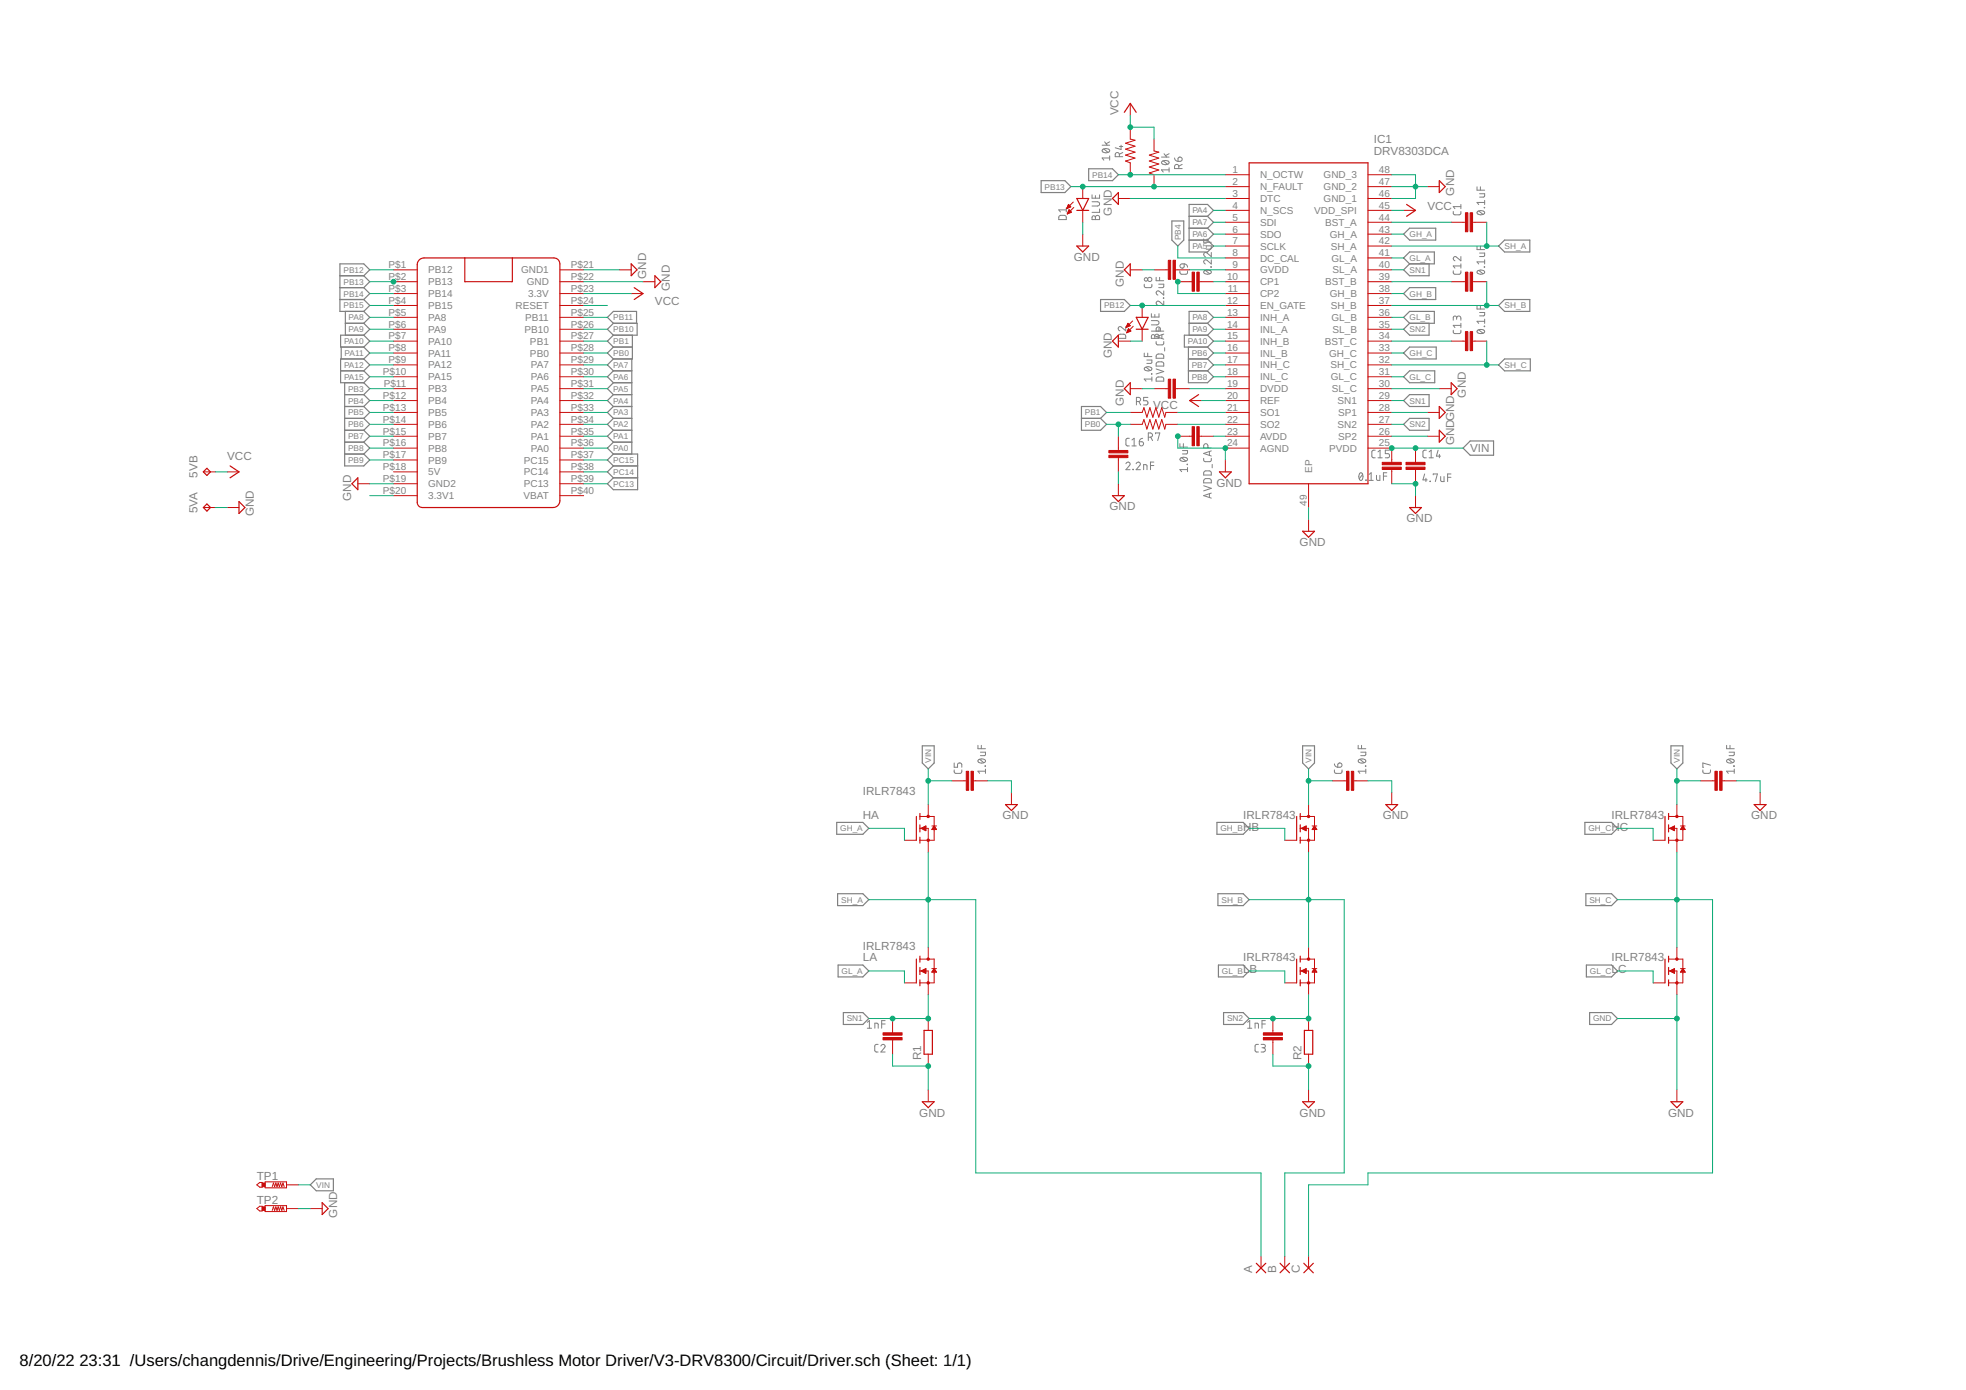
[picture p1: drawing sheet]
<svg xmlns="http://www.w3.org/2000/svg" width="420mm" height="297mm" viewBox="0 0 420 297" stroke-linecap="round" stroke-linejoin="round" font-family="sans-serif">
<g fill="none" stroke="#808080" stroke-width=".21">
<path d="M235.5 31h1.7M235.6 32a1.02 1.02 0 0 1 1.6 .2 .93 .93 0 0 1-1.7 0zM235.9 31.8l.9 .8M236.1 30.3l.5 .7M237.2 33.8h-1.7l.4 .4M237.2 33.3v.9M237.2 30.3l-.8 .4M239.2 33.5v-.5a.44 .44 0 0 0-.4-.4 .44 .44 0 0 0-.5 .4v.5h1.6M239.2 31.3h.7M239.6 31v.9l-1.3-.3M239.9 32.6l-.7 .4M248.2 33.6h1.7"/>
<path d="M248.3 34.5a1.02 1.02 0 0 1 1.6 .2 .95 .95 0 0 1-1.7 0zM248.6 34.4l.9 .7M248.8 32.9l.5 .7M249.9 36.3h-1.7l.4 .5M249.9 35.9v.9M249.9 32.9l-.8 .4M251 33.8l.2 .4 .6 .3M251.9 33.7a.46 .46 0 0 1 .7 .1 .46 .46 0 0 1-.4 .7h-.4zM251.9 36v-.4a.46 .46 0 0 0-.4-.5 .46 .46 0 0 0-.5 .5v.4h1.6M252.6 35.1l-.7 .4M315.7 39.9v.7h1.6M316.4 39.9v.7"/>
<path d="M226.4 46.1h1.2l.3 .2v.6h-1.6zM227.9 44.4v.9M227.9 44.9h-1.6l.3 .4M233.4 43.1h1.1a.46 .46 0 0 1 .5 .5 .46 .46 0 0 1-.5 .4h-1.1M233.4 41.6v.8h1.6v-.8M233.5 46.2l.4-.1 .2 .4a.44 .44 0 0 1 .4-.5 .44 .44 0 0 1 .5 .5v.4h-1.6zM234.1 41.8v.6M234.1 46.5v.4M235 44.7v.7h-1.6M247.1 59.3v.7h1.6M247.8 59.3v.7M252.2 57.9l.1 .6 .2 .1h1.1l.2-.2v-.5"/>
<path d="M252.3 56.5l.8-.1v.5a.46 .46 0 0 1-.7 .3 .46 .46 0 0 1-.1-.7zM253.1 56.4l.6 .3 .1 .4M257.2 51.1v.7h1.7M257.4 57.9a1.02 1.02 0 0 1 1.5 .2 .95 .95 0 0 1-1.7 0zM257.6 57.8l.9 .7M257.8 52.5h1.1l-.1 .6-.1 .1-.9 .1M258 51.1v.7M258.8 57l.1 .1zM258.9 55.5v.9l-.9-.8a.45 .45 0 0 0-.7 .2 .45 .45 0 0 0 .3 .6M258.9 54v.8l-.9-.7a.44 .44 0 0 0-.7 .1 .44 .44 0 0 0 .3 .6M310.6 45.2v.5l.3 .2 1.2-.1 .1-.6M310.6 57.9v.5l.3 .2 1.2-.1 .1-.6"/>
<path d="M312.2 54.8v.9l-.9-.7a.44 .44 0 0 0-.7 .1 .44 .44 0 0 0 .3 .6M312.2 43.7v.9M312.2 56.4v.9M312.2 44.2h-1.6l.3 .4M312.2 56.8h-1.6l.3 .5M315.7 52.6v.7h1.6M315.8 45.2a1.04 1.04 0 0 1 1.5 .2 .95 .95 0 0 1-1.6 0zM315.8 57.9a1.04 1.04 0 0 1 1.5 .2 .95 .95 0 0 1-1.6 0zM316 45.1l.9 .7M316 57.8l.9 .7M316.2 41.4h1.1v.6l-.2 .1h-.9M316.2 54.1h1.1v.6l-.2 .1h-.9"/>
<path d="M316.4 52.6v.7M317.2 44.3l.1 .1zM317.2 57l.1 .1zM317.3 42.8v.9M317.3 55.5v.9M317.3 43.3h-1.6l.3 .4M317.3 56h-1.6l.3 .4M239.1 71.5l1.2-.1 .3 .3v.6h-1.6zM240.6 69.8v.9l-.9-.8a.44 .44 0 0 0-.7 .2 .44 .44 0 0 0 .3 .6M244.5 60.7l.1 .6 .3 .2 1.1-.1 .1-.1 .1-.6M244.5 75.5v.7h1.7M244.7 78.6a1 1 0 0 1 1.5 .2 .97 .97 0 0 1-1.7 0z"/>
<path d="M244.9 78.5l.9 .7M245.1 76.9h1.1l-.1 .7-1 .1M245.3 75.5v.7M246.1 68.5h1.1a.46 .46 0 0 1 .5 .5 .46 .46 0 0 1-.5 .4h-1.1M246.1 67v.8h1.6v-.8M246.1 70.8h2.6M246.1 79.9h.1zM246.2 71.6l.4-.1 .2 .4a.44 .44 0 0 1 .4-.5 .44 .44 0 0 1 .5 .5v.4h-1.6zM246.8 67.2v.6M246.8 71.9v.4M247.1 73l.1 .6 .3 .1h1l.2-.2v-.5M247.1 70.8v-.5a.46 .46 0 0 1 .4-.5 .46 .46 0 0 1 .5 .5v.5"/>
<path d="M247.1 78.8l1.6 .6-1.6 .5M247.2 77.4h1.2l.3 .2v.6h-1.6zM247.2 75.8l.3-.2 .9 .1 .3 .2v.7h-1.6zM247.6 60.7h1.1l-.1 .7-1 .1M247.7 70v.8M248.3 71.5v.8M248.6 63.6l.1 .2zM248.7 64.3v1l-.9-.8a.45 .45 0 0 0-.7 .1 .45 .45 0 0 0 .4 .7M248.7 62.2v.9l-.9-.8a.44 .44 0 0 0-.7 .1 .44 .44 0 0 0 .4 .7M248.7 71.4l-1.6 .5 1.6 .6M248.9 74.3v.7M310.6 70.6v.5l.3 .2h1.1l.2-.2v-.5"/>
<path d="M311.3 68a.46 .46 0 0 1 .5-.5 .46 .46 0 0 1 .4 .5v.4M311.3 68.2v-.3a.36 .36 0 0 0-.4-.4 .36 .36 0 0 0-.3 .4v.5M312.2 69.1v.9M312.2 69.5h-1.6l.3 .5M315.7 65.3v.7h1.6M315.8 70.6a1.02 1.02 0 0 1 1.5 .2 .97 .97 0 0 1-1.6 0zM316 70.5l.9 .7M316.2 66.8h1.1l-.1 .6-1 .1M316.4 65.3v.7M317.2 69.7l.1 .1zM317.3 68.2v.9M317.3 68.7h-1.6l.3 .4"/>
<path d="M240.6 99.1a.44 .44 0 0 1 .7-.3 .44 .44 0 0 1 .1 .7l-.8 .9h.9M241.3 93.7h-.5l-.2 .3v1.1l.2 .2h.5M241.9 95.3h.9M241.9 94l.5-.3v1.6M242.8 99.1a.45 .45 0 0 1 .6-.3 .45 .45 0 0 1 .2 .7l-.8 .9h.9M242.9 85.8h.4a.44 .44 0 0 0 .5-.4 .44 .44 0 0 0-.5-.5h-.4v1.6M243.4 85.8l.4 .7M243.5 94.4h.5a.45 .45 0 0 1 .4 .5 .45 .45 0 0 1-.5 .4 .45 .45 0 0 1-.4-.5zM244.2 93.7l-.6 .3-.1 .4M245.3 84.9h-.9v.7h.6a.45 .45 0 0 1 .3 .5 .45 .45 0 0 1-.3 .4h-.6M245.4 93.4h.5a.46 .46 0 0 0 .4-.4 .46 .46 0 0 0-.4-.5h-.5v1.6M245.9 99.5h.7"/>
<path d="M245.9 93.4l.4 .7M246.2 81h-1.7l.4 .4M246.2 80.6v.8M246.6 98.7h-.7v1.7M247 92.7v-.2h.9l-.5 1.6M247.2 80.7l1.2-.1 .3 .2v.6h-1.6zM252.2 94.8v.7h1.6M252.3 97.9a1 1 0 0 1 1.5 .3 .97 .97 0 0 1-1.6 0zM252.5 97.8l.9 .7M252.7 96.3h1.1l-.1 .6-1 .1M252.9 94.8v.7M253.7 99.2l.1 .1z"/>
<path d="M253.8 99.9v.9M257.2 97.9l.1 .5 .3 .3 1.1-.1 .1-.2 .1-.5M258.1 95.7v-.4a.46 .46 0 0 0-.4-.5 .46 .46 0 0 0-.5 .5v.4h1.7M258.5 96.5v.8M258.9 96.4l-1.7 .5 1.7 .6M259.1 99.3v.7M293.9 96.2h-.5l-.2 .4v1l.2 .2h.5M294.5 97.8h.9M294.5 96.6l.4-.4v1.6M296.9 96.2h-.8v.7h.5a.45 .45 0 0 1 .4 .5 .45 .45 0 0 1-.4 .4h-.5M304.8 96.2h-.5l-.2 .4v1l.2 .2h.5M305.4 97.8h.9"/>
<path d="M305.4 96.6l.5-.4v1.6M307.3 96.2l-.3 1.3h.9M307.6 97.1v.7M242.1 100.3l.1 .1zM244.4 100.4v-1.1l.7 .1v1M253.8 100.4h-1.6l.3 .4M257.2 103.8l1.7 .6-1.7 .5M257.4 102.4l.3-.1h.9l.2 .3 .1 .6h-1.7zM257.4 100.8l1.2-.2 .2 .3 .1 .6h-1.7zM258.5 105.5v.8M258.9 105.4l-1.7 .5 1.7 .5M290.6 101.1l.3-.1a.97 .97 0 0 1 0 1.7 1.02 1.02 0 0 1-.3-1.6z"/>
<path d="M291.2 101.4l-.7 .9M291.9 102.6l.1 .1zM292.6 102.7h.9M292.6 101.4l.4-.4v1.7M294.2 101.6v.9l.2 .2h.5v-1.1M295.7 101.7h.7M296.4 101h-.7v1.7M304.5 101.3l-.4 1.3h.9M304.7 102.2v.7M305.6 102.8l.1 .1zM306.3 101.5v-.2h.9l-.5 1.6M307.9 101.8v.9l.3 .2h.4v-1.1"/>
<path d="M309.4 102h.7M310.1 101.3h-.7v1.6M209 159.3v.7h1.6M209.7 159.3v.7M290.3 159.3v.7h1.6M291 159.3v.7M369 159.3v.7h1.6M369.7 159.3v.7M203.9 164.5v.5l.4 .3 1.1-.1 .1-.7M203.9 163v1h.7v-.6a.46 .46 0 0 1 .5-.4 .46 .46 0 0 1 .4 .4v.6M209.1 162.4a1 1 0 0 1 1.5 .2 .95 .95 0 0 1-1.6 0zM209.4 162.3l.8 .7"/>
<path d="M209.5 160.7h1.1v.6l-.1 .2h-1M210.5 163.7l.1 .1zM210.6 164.8h-1.6l.4 .5M210.6 164.4v.9M285.2 164.5v.5l.3 .3 1.1-.1 .2-.2v-.5M285.2 163.2l.1 .5 .6 .3M286 163.2a.47 .47 0 0 1 .8 .1 .47 .47 0 0 1-.4 .7h-.5zM290.4 162.4a1.02 1.02 0 0 1 1.5 .2 .97 .97 0 0 1-1.6 0zM290.6 162.3l.9 .7M290.8 160.7h1.1v.6l-.2 .2h-.9M291.8 163.7l.1 .1zM291.9 164.8h-1.6l.3 .5"/>
<path d="M291.9 164.4v.9M363.9 164.5v.5l.4 .3 1.1-.1 .1-.7M365.5 163.5l-1.6-.5v1h.2M369.1 162.4a1.03 1.03 0 0 1 1.5 .2 .97 .97 0 0 1-1.6 0zM369.4 162.3l.9 .7M369.5 160.7h1.1v.6l-.1 .2h-1M370.5 163.7l.1 .1zM370.6 164.8h-1.6l.4 .5M370.6 164.4v.9M185.4 218.5l.4-.4v1.6M185.4 219.7h.9M187 219.7v-1l.6 .1 .1 .9"/>
<path d="M188.4 218.8h.8M189.2 218.1h-.8v1.6M266.6 219.7h.9M266.6 218.5l.5-.4v1.6M268.2 219.7v-1l.7 .1v.9M269.7 218.8h.7M270.4 218.1h-.7v1.6M187.7 223.2l-.7 .1-.1 .2 .1 1.1 .2 .2h.5M188.3 223.5a.44 .44 0 0 1 .6-.3 .44 .44 0 0 1 .1 .7l-.7 .9h.9M268.9 223.2h-.5l-.2 .3v1.1l.2 .2h.5M269.5 223.2h.6a.36 .36 0 0 1 .3 .3 .36 .36 0 0 1-.3 .4h-.4M270 223.9a.46 .46 0 0 1 .4 .5 .46 .46 0 0 1-.4 .4h-.5"/>
<circle cx="244.9" cy="59.7" r=".36"/>
<circle cx="245.7" cy="59.7" r=".45"/>
</g>
<g fill="none" stroke="#808080" stroke-width=".25">
<path d="M222.5 38.6h5.1l1.3 1.3-1.3 1.2h-5.1zM232.7 36.1h5l1.3 1.2-1.3 1.3h-5zM72.6 58.9h5.1M77.7 58.9l1.3-1.2-1.3-1.3h-5.1v10.1h5.1M77.7 58.9l1.3 1.3-1.3 1.3M250.4 47.2h2.6v4.1l-1.3 1.3-1.3-1.3zM254.1 48.8h4M254.1 46.2h4M254.1 51.3h4M258.1 46.2l1.2 1.3-1.2 1.3M258.1 46.2l1.2-1.2-1.2-1.3h-4v10.1h4l1.2-1.2-1.2-1.3M258.1 48.8l1.2 1.2-1.2 1.3"/>
<path d="M300 55.1l1.2-1.3h5.3v2.6h-5.3zM301.2 48.8h5.6v2.5h-5.6l-1.2-1.3zM301.2 56.4l-1.2 1.3 1.2 1.2h4.2v-2.5M321.5 51.3h5.4v2.5h-5.4l-1.2-1.2zM72.6 64h5.1M72.6 61.5h5.1M72.8 79.2h4.9M72.9 74.2v2.5M73.8 69.1h3.9M73.8 66.5v5.1M77.7 71.6h-4.9v2.6h4.9M77.7 76.7h-4.9v5.1h4.9"/>
<path d="M77.7 61.5l1.3 1.2-1.3 1.3M77.7 64l1.3 1.3-1.3 1.2M77.7 66.5l1.3 1.3-1.3 1.3M77.7 69.1l1.3 1.3-1.3 1.2M77.7 71.6l1.3 1.3-1.3 1.3M77.7 74.2l1.3 1.2-1.3 1.3M77.7 76.7l1.3 1.3-1.3 1.2M77.7 79.2l1.3 1.3-1.3 1.3M131.1 69.1l-1.3-1.3 1.3-1.3h4.9v2.6M131.1 69.1h5.1v2.5h-5.1M131.1 69.1l-1.3 1.3 1.3 1.2M131.1 71.6l-1.3 1.3 1.3 1.3"/>
<path d="M131.1 74.2h4M131.1 74.2l-1.3 1.2 1.3 1.3M131.1 76.7l-1.3 1.3 1.3 1.2M131.1 79.2h3.9M131.1 79.2l-1.3 1.3 1.3 1.3M135 76.7v20.3M135.1 71.6v5.1h-4M235.2 64h5.1l1.3 1.3-1.3 1.2h-5.1zM254 76.7h4.1M254 79.2h4.1M254 74.2v7.6h4.1l1.2-1.3-1.2-1.3M254.1 69.1h4"/>
<path d="M258.1 69.1l1.2-1.3-1.2-1.3h-4v5.1M258.1 71.6h-5v2.6h5M258.1 69.1l1.2 1.3-1.2 1.2M258.1 71.6l1.2 1.3-1.2 1.3M258.1 74.2l1.2 1.2-1.2 1.3M258.1 76.7l1.2 1.3-1.2 1.2M300 67.8l1.2-1.3h5.3v2.6h-5.3zM300 62.7l1.2-1.2h5.6v2.5h-5.6zM301.2 69.1l-1.2 1.3 1.2 1.2h4.2v-2.5M301.2 74.2h5.7v2.5h-5.7l-1.2-1.3zM301.2 79.2h5.4v2.6h-5.4l-1.2-1.3zM320.3 65.3l1.2-1.3h5.4v2.5h-5.4z"/>
<path d="M321.5 76.7h5.5v2.5h-5.5l-1.2-1.2zM73.7 89.4h4M73.7 86.9h4M73.7 91.9h4M73.7 84.3h4M73.7 94.5h4M73.7 97h4M73.7 81.8v17.8h4l1.3-1.3-1.3-1.3M77.7 81.8l1.3 1.3-1.3 1.2M77.7 84.3l1.3 1.3-1.3 1.3M77.7 86.9l1.3 1.2-1.3 1.3M77.7 89.4l1.3 1.3-1.3 1.2"/>
<path d="M77.7 91.9l1.3 1.3-1.3 1.3M77.7 94.5l1.3 1.3-1.3 1.2M131.1 89.4h3.9M131.1 86.9h3.9M131.1 91.9h3.9M131.1 81.8h3.9M131.1 81.8l-1.3 1.3 1.3 1.2M131.1 84.3h3.9M131.1 84.3l-1.3 1.3 1.3 1.3M131.1 86.9l-1.3 1.2 1.3 1.3M131.1 89.4l-1.3 1.3 1.3 1.2M131.1 91.9l-1.3 1.3 1.3 1.3"/>
<path d="M131.1 94.5h3.9M131.1 94.5l-1.3 1.3 1.3 1.2M131.1 97h5.2v7.6h-5.2l-1.3-1.2 1.3-1.3M131.1 97l-1.3 1.3 1.3 1.3M131.1 99.6h5.2M131.1 99.6l-1.3 1.2 1.3 1.3M231.1 86.9h4.1l1.3 1.2-1.3 1.3 1.3 1.3-1.3 1.2h-4.1zM231.1 89.4h4.1M300 85.6l1.2-1.3h4.2v2.6h-4.2zM301.2 89.4h4.2v2.5h-4.2l-1.2-1.2zM312.7 95.8l1.5-1.6h5v3.1h-5zM131.1 102.1h5.2"/>
<path d="M197.1 159.4h2.5v3.6l-1.2 1.3-1.3-1.3zM278.4 159.4h2.5v3.6l-1.2 1.3-1.3-1.3zM357.1 159.4h2.5v3.6l-1.2 1.3-1.3-1.3zM178.8 175.7h5.6l1.3 1.3-1.3 1.3h-5.6zM260.1 175.7h5.6l1.3 1.3-1.3 1.3h-5.6zM338.7 175.7h5.7l1.3 1.3-1.3 1.3h-5.7zM179 191h5.4l1.3 1.3-1.3 1.2h-5.4zM260.3 191h5.4l1.3 1.3-1.3 1.2h-5.4zM338.9 191h5.5l1.3 1.3-1.3 1.2h-5.5zM179.1 206.2h5.3l1.3 1.3-1.3 1.3h-5.3zM180.2 216.4h4.2l1.3 1.3-1.3 1.2h-4.2zM260.4 206.2h5.3l1.3 1.3-1.3 1.3h-5.3z"/>
<path d="M261.5 216.4h4.2l1.3 1.3-1.3 1.2h-4.2zM339 206.2h5.4l1.3 1.3-1.3 1.3h-5.4zM339.7 216.4h4.7l1.3 1.3-1.3 1.2h-4.7zM66.3 253.2l1.3-1.3h3.6v2.6h-3.6z"/>
</g>
<g fill="none" stroke="#c90d0c" stroke-width=".21">
<path d="M231.4 39.9v2.5M241.6 27.2v2.5l1 .3-2.1 .6 2.1 .6-2.1 .7 2.1 .6-2.1 .6 2.1 .7-2.1 .6 1.1 .4v2.5M241.6 22.1v2.5M246.6 29.7v2.6l1 .2-2 .6 2 .7-2 .6 2 .7-2 .6 2 .6-2 .7 1 .3v2.6M261.9 37.3h5.1M261.9 39.9h5.1M292.4 37.3h5M292.4 39.9h5M305.1 39.9h2.5M84.1 57.7h5.1M119.7 57.7h5M132.4 57.7h2.5"/>
<path d="M228 44.5h.2M228.1 44.4h.4M228.1 44.2h.7M228.1 45.7h.1M228.2 44.1h.6M228.2 45.6h.3M228.2 44h.4M228.2 45.4h.5M228.3 43.9h.2M228.3 45.3h.7M228.3 43.8h.1M228.3 45.2h.5"/>
<path d="M228.3 43.7l.6 .5-.9 .4zM228.4 45.1h.3M228.4 45h.2M228.5 44.8l.5 .5-.9 .4zM229.4 43.2l-1.4 1.4M229.5 44.3l-1.4 1.4M231.4 45v2.5M231.4 50v2.6M239 42.4h2.6M241.6 57.7h2.5M246.6 57.7h3.1M251.2 57.7h3.1"/>
<path d="M261.9 57.7h5.1M261.9 42.4h5.1M261.9 45h5.1M261.9 47.5h5.1M261.9 50h5.1M261.9 52.6h5.1M261.9 55.1h5.1M292.4 57.7h5M292.4 42.4h5M292.4 45h5M292.4 47.5h5M292.4 50h5"/>
<path d="M292.4 52.6h5M292.4 55.1h5M300 45h2.5M310.1 47.5h3.1M314.7 47.5h3M84.1 60.2h5.1M84.1 62.7h5.1M84.1 65.3h5.1M84.1 67.8h5.1M84.1 70.4h5.1M84.1 72.9h5.1M84.1 75.4h5.1"/>
<path d="M84.1 78h5.1M119.7 60.2h5M119.7 62.7h5M119.7 65.3h5M119.7 67.8h5M119.7 70.4h5M119.7 72.9h5M119.7 75.4h5M119.7 78h5M134.9 62.7h2.5M137.4 60.2h2.6M239 72.9h2.6"/>
<path d="M240.7 69.9h.1M240.7 69.8h.3M240.8 69.7h.5M240.8 69.6h.7M240.8 71h.2M240.9 70.9h.4M240.9 69.4h.5M240.9 69.3h.4M240.9 70.8h.7M241 70.7h.6M241 69.2h.2M241 69.1l.6 .5-.9 .4z"/>
<path d="M241 70.5h.5M241.1 70.4h.2M241.2 70.3h.1M241.2 70.2l.5 .5-.9 .4zM242.1 68.6l-1.4 1.4M242.2 69.7l-1.4 1.4M244.1 65.3v2.5M244.1 70.4v2.5M251.7 60.2h3.1M256.3 60.2h3M261.9 60.2h5.1M261.9 62.7h5.1"/>
<path d="M261.9 65.3h5.1M261.9 67.8h5.1M261.9 70.4h5.1M261.9 72.9h5.1M261.9 75.4h5.1M261.9 78h5.1M292.4 60.2h5M292.4 62.7h5M292.4 65.3h5M292.4 67.8h5M292.4 70.4h5M292.4 72.9h5"/>
<path d="M292.4 75.4h5M292.4 78h5M310.1 60.2h3.1M310.1 72.9h3.1M314.7 60.2h3M314.7 72.9h3M84.1 80.5h5.1M84.1 83.1h5.1M84.1 85.6h5.1M84.1 88.1h5.1M84.1 90.7h5.1M84.1 93.2h5.1"/>
<path d="M84.1 95.8h5.1M84.1 98.3h5.1M119.7 80.5h5M119.7 83.1h5M119.7 85.6h5M119.7 88.1h5M119.7 90.7h5M119.7 93.2h5M119.7 95.8h5M119.7 98.3h5M239 93.2v3.1M239 97.8v3"/>
<path d="M241.6 83.1h2.5M241.6 88.1h2.5l.4-1 .6 2.1 .6-2.1 .7 2.1 .6-2.1 .6 2.1 .7-2.1 .6 2.1 .3-1.1h2.5M241.6 90.7h2.5l.4-1 .6 2 .6-2 .7 2 .6-2 .6 2 .7-2 .6 2 .3-1h2.5M246.6 83.1h3.1M251.2 83.1h3.1M251.7 93.2h3.1M254.3 85.6h2.5M256.3 93.2h3M261.9 80.5h5.1M261.9 83.1h5.1M261.9 85.6h5.1M261.9 88.1h5.1"/>
<path d="M261.9 90.7h5.1M261.9 93.2h5.1M261.9 95.8h5.1M261.9 98.3v2.5M292.4 80.5h5M292.4 83.1h5M292.4 85.6h5M292.4 88.1h5M292.4 90.7h5M292.4 93.2h5M292.4 95.8h5v3M302.5 95.8v3"/>
<path d="M305.1 88.1h2.5M305.1 93.2h2.5M307.6 83.1h2.5M43.5 100.8h2.5M43.5 108.5h2.5M48.5 100.8h2.6M48.5 108.5h2.6M76.5 103.4h2.5M84.1 100.8h5.1M84.1 103.4h5.1M84.1 105.9h5.1M119.7 100.8h5"/>
<path d="M119.7 103.4h5M119.7 105.9h5M239 103.4v2.5M279.7 103.4v5.1M279.7 111v2.5M297.4 100.3v3.1M302.5 100.3v3.1M302.5 105.9v2.6M193.3 179.6h2.5M196.6 177h1.8v5.1M196.6 174.5h3v5.1h-3M196.8 177l1.1-.5v1z"/>
<path d="M196.9 177h1M197 176.9h.9M197.1 177.2h.8M197.3 176.8h.6M197.4 177.3h.5M197.5 176.7h.4M197.6 177.4h.3M197.8 176.6h.1M198.4 171.9v2.6M199.1 176.5h1.1M199.2 177.2h.9M199.3 177h.7"/>
<path d="M199.4 176.9h.5M199.5 176.8h.3M199.5 176.7h.3M199.6 176.6h.1M199.6 176.5l.6 .8h-1.1zM203.5 166.9h3M208 166.9h3.1M216.2 169.4v2.5M274.6 179.6h2.5M277.9 177h1.8v5.1M277.9 174.5h3v5.1h-3M278.1 177l1-.5v1z"/>
<path d="M278.2 177h.9M278.3 176.9h.8M278.4 177.2h.7M278.6 176.8h.5M278.7 177.3h.4M278.8 176.7h.3M278.9 177.4h.2M279 176.6h.1M279.7 171.9v2.6M280.4 176.5h1M280.5 177.2h.8M280.6 177h.7"/>
<path d="M280.6 176.9h.6M280.7 176.8h.4M280.8 176.7h.2M280.9 176.6h.1M280.9 176.5l.5 .8h-1zM284.7 166.9h3.1M289.3 166.9h3.1M297.4 169.4v2.5M353.3 179.6h2.5M356.6 177h1.8v5.1M356.6 174.5h3v5.1h-3M356.8 177l1.1-.5v1z"/>
<path d="M356.9 177h1M357 176.9h.9M357.1 177.2h.8M357.3 176.8h.6M357.4 177.3h.5M357.5 176.7h.4M357.6 177.4h.3M357.8 176.6h.1M358.4 171.9v2.6M359.1 176.5h1.1M359.2 177.2h.9M359.3 177h.7"/>
<path d="M359.4 176.9h.5M359.5 176.8h.3M359.5 176.7h.3M359.6 176.6h.1M359.6 176.5l.6 .8h-1.1zM363.5 166.9h3M368 166.9h3.1M376.2 169.4v2.5M190.8 217.7v3M193.3 210h2.5M196.6 207.5h1.8v5.1M196.6 205h3v5h-3"/>
<path d="M196.8 207.5l1.1-.5v1zM197 207.4h.9M197 207.6h.9M197.2 207.3h.7M197.2 207.7h.7M197.4 207.2h.5M197.5 207.8h.4M197.7 207.1h.2M197.7 207.9h.2M198.4 202.4v2.6M198.4 217.7v2.5M199.1 207h1.1"/>
<path d="M199.2 207.7h.9M199.3 207.6h.7M199.3 207.4h.7M199.4 207.3h.5M199.5 207.2h.3M199.6 207.1h.1M199.6 207l.6 .8h-1.1zM272 217.7v3M274.6 210h2.5M277.9 207.5h1.8v5.1M277.9 205h3v5h-3M278.1 207.5l1-.5v1z"/>
<path d="M278.2 207.4h.9M278.3 207.6h.8M278.5 207.3h.6M278.5 207.7h.6M278.7 207.2h.4M278.7 207.8h.4M279 207.1h.1M279 207.9h.1M279.7 202.4v2.6M279.7 217.7v2.5M280.4 207h1M280.5 207.7h.9"/>
<path d="M280.5 207.6h.8M280.6 207.4h.6M280.7 207.3h.4M280.8 207.2h.3M280.9 207.1h.1M280.9 207l.5 .8h-1zM353.3 210h2.5M356.6 207.5h1.8v5.1M356.6 205h3v5h-3M356.8 207.5l1.1-.5v1zM357 207.4h.9M357 207.6h.9"/>
<path d="M357.2 207.3h.7M357.2 207.7h.7M357.4 207.2h.5M357.5 207.8h.4M357.7 207.1h.2M357.7 207.9h.2M358.4 202.4v2.6M359.1 207h1.1M359.2 207.7h.9M359.3 207.6h.7M359.3 207.4h.7M359.4 207.3h.5"/>
<path d="M359.5 207.2h.3M359.6 207.1h.1M359.6 207l.6 .8h-1.1zM190.8 222.2v3.1M198.4 225.3v2.5M198.4 232.9v2.5M272 222.2v3.1M279.7 225.3v2.5M279.7 232.9v2.5M358.4 232.9v2.5M54.9 253.2l.6-.5h.5v1h-.5zM54.9 258.3l.6-.5h.5v1h-.5z"/>
<path d="M56.7 252.6h4.5v1.2h-4.5zM56.7 257.6h4.5v1.3h-4.5zM58.2 253.6l.2-.8 .3 .8 .2-.8 .3 .8 .3-.8 .2 .8 .3-.8 .2 .8 .3-.8 .2 .8M58.2 258.7l.2-.8 .3 .8 .2-.8 .3 .8 .3-.8 .2 .8 .3-.8 .2 .8 .3-.8 .2 .8M61.2 258.3h2.6M61.2 253.2h2.6M66.3 258.3h2.6M269.5 268.4v2.6M274.6 268.4v2.6M279.7 268.4v2.6"/>
</g>
<g fill="none" stroke="#c90d0c" stroke-width=".25">
<path d="M240.3 24l1.3-1.9 1.2 1.9M267 34.8h25.4v68.6h-25.4zM307.6 38.6l1.3 1.3-1.3 1.2zM89.7 55.4l.9-.3h27.8l.5 .1 .6 .6 .2 .6v50.6l-.4 .9-.5 .4-.6 .2h-27.9l-.6-.2-.4-.4-.1-.5v-50.8l.1-.7zM99.3 55.1v5.1h10.2v-5.1M134.9 56.4l1.2 1.3-1.2 1.2zM140 58.9l1.2 1.3-1.2 1.3zM230.1 42.4h2.6l-1.3 2.6zM230.1 45h2.6M230.1 52.6h2.6l-1.3 1.2zM239 41.1v2.6l-1.3-1.3zM241.6 56.4v2.5l-1.3-1.2z"/>
<path d="M300.6 43.7l1.9 1.3-1.9 1.2M135.5 61.5l1.9 1.2-1.9 1.3M239 71.6v2.6l-1.3-1.3zM242.8 67.8h2.6l-1.3 2.6zM242.8 70.4h2.6M49.2 99.6l1.9 1.2-1.9 1.3M241.6 81.8v2.5l-1.3-1.2zM256.2 84.3l-1.9 1.3 1.9 1.3M307.6 86.9l1.3 1.2-1.3 1.3zM307.6 91.9l1.3 1.3-1.3 1.3zM310.1 81.8l1.3 1.3-1.3 1.2zM44.2 107.7l.8 .8-.8 .7-.7-.7z"/>
<path d="M44.2 100.1l.8 .7-.8 .8-.7-.8zM51.1 107.2l1.2 1.3-1.2 1.2zM76.5 102.1v2.5l-1.3-1.2zM237.7 105.9h2.6l-1.3 1.3zM260.6 100.8h2.5l-1.2 1.3zM278.4 113.5h2.5l-1.2 1.3zM301.2 108.5h2.6l-1.3 1.2zM195.8 174.5v5.1M196.6 173.8v1.3M196.6 176.3v1.5M196.6 178.9v1.3M214.9 171.9h2.5l-1.2 1.3z"/>
<path d="M277.1 174.5v5.1M277.9 173.8v1.3M277.9 176.3v1.5M277.9 178.9v1.3M296.2 171.9h2.5l-1.3 1.3zM355.8 174.5v5.1M356.6 173.8v1.3M356.6 176.3v1.5M356.6 178.9v1.3M374.9 171.9h2.5l-1.2 1.3zM195.8 205v5M196.6 204.3v1.3"/>
<path d="M196.6 206.7v1.6M196.6 209.4v1.3M277.1 205v5M277.9 204.3v1.3M277.9 206.7v1.6M277.9 209.4v1.3M355.8 205v5M356.6 204.3v1.3M356.6 206.7v1.6M356.6 209.4v1.3M197.1 235.4h2.5l-1.2 1.3zM197.5 220.2h1.8v5.1h-1.8z"/>
<path d="M278.4 235.4h2.5l-1.2 1.3zM278.8 220.2h1.7v5.1h-1.7zM357.1 235.4h2.5l-1.2 1.3zM68.9 257l1.2 1.3-1.2 1.2zM268.5 270l2 2M270.5 270l-2 2M273.6 270l2 2M275.6 270l-2 2M278.6 270l2.1 2M280.7 270l-2.1 2"/>
</g>
<g fill="#c90d0c" stroke="#c90d0c" stroke-width=".21">
<path d="M188.7 220.7h4.1v.5h-4.1z"/>
<path d="M188.7 221.7h4.1v.5h-4.1z"/>
<path d="M270 220.7h4.1v.5h-4.1z"/>
<path d="M270 221.7h4.1v.5h-4.1z"/>
<path d="M207.5 164.8h.5v4.1h-.5z"/>
<path d="M206.5 164.8h.5v4.1h-.5z"/>
<path d="M288.8 164.8h.5v4.1h-.5z"/>
<path d="M287.8 164.8h.5v4.1h-.5z"/>
<path d="M367.5 164.8h.5v4.1h-.5z"/>
<path d="M366.5 164.8h.5v4.1h-.5z"/>
<path d="M56 252.8h.7v.8h-.7z"/>
<path d="M56 257.9h.7v.8h-.7z"/>
<path d="M314.2 45.5h.5v4h-.5z"/>
<path d="M313.2 45.5h.5v4h-.5z"/>
<path d="M249.7 55.6h.5v4.1h-.5z"/>
<path d="M250.7 55.6h.5v4.1h-.5z"/>
<path d="M255.8 58.2h.5v4h-.5z"/>
<path d="M254.8 58.2h.5v4h-.5z"/>
<path d="M250.7 81h.5v4.1h-.5z"/>
<path d="M249.7 81h.5v4.1h-.5z"/>
<path d="M254.8 91.2h.5v4h-.5z"/>
<path d="M255.8 91.2h.5v4h-.5z"/>
<path d="M314.2 58.2h.5v4h-.5z"/>
<path d="M313.2 58.2h.5v4h-.5z"/>
<path d="M314.2 70.9h.5v4h-.5z"/>
<path d="M313.2 70.9h.5v4h-.5z"/>
<path d="M300.5 99.8h4v.5h-4z"/>
<path d="M300.5 98.8h4v.5h-4z"/>
<path d="M295.4 99.8h4.1v.5h-4.1z"/>
<path d="M295.4 98.8h4.1v.5h-4.1z"/>
<path d="M237 97.3h4v.5h-4z"/>
<path d="M237 96.3h4v.5h-4z"/>
</g>
<g fill="#c90d0c" stroke="#c90d0c" stroke-width=".21">
<circle cx="198.4" cy="179.6" r=".25"/>
<circle cx="198.4" cy="174.5" r=".25"/>
<circle cx="198.4" cy="210" r=".25"/>
<circle cx="198.4" cy="205" r=".25"/>
<circle cx="279.7" cy="179.6" r=".25"/>
<circle cx="279.7" cy="174.5" r=".25"/>
<circle cx="279.7" cy="210" r=".25"/>
<circle cx="279.7" cy="205" r=".25"/>
<circle cx="358.4" cy="179.6" r=".25"/>
<circle cx="358.4" cy="174.5" r=".25"/>
<circle cx="358.4" cy="210" r=".25"/>
<circle cx="358.4" cy="205" r=".25"/>
</g>
<g fill="none" stroke="#0dab76" stroke-width=".21">
<path d="M228.9 39.9h33M239 37.3h22.9M241.6 24.6v2.6h5v2.5M297.4 37.3h5.1v5.1h-5.1M297.4 39.9h7.7M79 57.7h5.1M124.7 57.7h7.7M231.4 47.5v2.5M241.6 42.4h20.3M244.1 57.7h2.5M251.7 52.6v2.5h10.2M254.3 57.7h7.6"/>
<path d="M259.3 47.5h2.6M259.3 50h2.6M259.3 52.6h2.6M259.3 45h2.6M297.4 57.7h2.6M297.4 47.5h12.7M297.4 50h2.6M297.4 52.6h22.9M297.4 45h2.6M297.4 55.1h2.6M317.7 47.5v5.1M79 60.2h5.1"/>
<path d="M79 72.9h5.1M79 65.3h5.1M79 67.8h5.1M79 70.4h5.1M79 75.4h5.1M79 78h5.1M79 62.7h5.1M124.7 60.2h12.7M124.7 72.9h5.1M124.7 65.3h5.1M124.7 67.8h5.1M124.7 70.4h5.1"/>
<path d="M124.7 75.4h5.1M124.7 78h5.1M124.7 62.7h10.2M241.6 72.9h2.5M241.6 65.3h20.3M251.7 60.2v2.5h10.2M259.3 60.2h2.6M259.3 72.9h2.6M259.3 67.8h2.6M259.3 70.4h2.6M259.3 75.4h2.6M259.3 78h2.6"/>
<path d="M297.4 60.2h12.7M297.4 72.9h12.7M297.4 65.3h22.9M297.4 67.8h2.6M297.4 70.4h2.6M297.4 75.4h2.6M297.4 78h22.9M297.4 62.7h2.6M317.7 60.2v5.1M317.7 72.9v5.1M79 83.1h5.1M79 95.8h5.1"/>
<path d="M79 88.1h5.1M79 93.2h5.1M79 90.7h5.1M79 80.5h5.1M79 85.6h5.1M79 98.3h5.1M124.7 83.1h5.1M124.7 95.8h5.1M124.7 88.1h5.1M124.7 93.2h5.1M124.7 90.7h5.1M124.7 80.5h5.1"/>
<path d="M124.7 85.6h5.1M124.7 98.3h5.1M236.5 88.1h5.1M236.5 90.7h5.1M239 90.7v2.5M244.1 83.1h2.5M251.7 93.2v2.6h10.2v2.5M251.7 88.1h10.2M251.7 90.7h10.2M254.3 83.1h7.6M256.8 85.6h5.1M259.3 93.2h2.6"/>
<path d="M259.3 80.5h2.6M297.4 83.1h10.2M297.4 95.8h15.3M297.4 88.1h7.7M297.4 93.2h7.7M297.4 90.7h2.6M297.4 80.5h2.6M297.4 85.6h2.6M46 108.5h2.5M46 100.8h2.5M79 103.4h5.1M79 105.9h5.1"/>
<path d="M124.7 103.4h5.1M124.7 100.8h5.1M239 100.8v2.6M279.7 108.5v2.5M297.4 103.4h5.1v2.5M185.7 177h7.6v2.6M198.4 166.9h5.1M198.4 164.3v7.6M211.1 166.9h5.1v2.5M267 177h7.6v2.6M279.7 166.9h5M279.7 164.3v7.6"/>
<path d="M292.4 166.9h5v2.5M345.7 177h7.6v2.6M358.4 166.9h5.1M358.4 164.3v7.6M371.1 166.9h5.1v2.5M185.7 192.3h22.8v58.4h61v17.7M198.4 182.1v20.3M267 192.3h20.3v58.4h-12.7v17.7M279.7 182.1v20.3M345.7 192.3h20.3v58.4h-73.6v2.5h-12.7v15.2M358.4 182.1v20.3M185.7 207.5h7.6v2.5"/>
<path d="M198.4 212.6v5.1h-12.7M267 207.5h7.6v2.5M279.7 212.6v5.1h-12.7M345.7 217.7h12.7M345.7 207.5h7.6v2.5M358.4 212.6v20.3M190.8 225.3v2.5h7.6v5.1M272 225.3v2.5h7.7v5.1M63.8 258.3h2.5M63.8 253.2h2.5"/>
</g>
<g fill="#0dab76" stroke="#0dab76" stroke-width=".21">
<circle cx="198.4" cy="227.8" r=".51"/>
<circle cx="358.4" cy="217.7" r=".51"/>
<circle cx="279.7" cy="227.8" r=".51"/>
<circle cx="302.5" cy="39.9" r=".51"/>
<circle cx="251.7" cy="93.2" r=".51"/>
<circle cx="261.9" cy="95.8" r=".51"/>
<circle cx="302.5" cy="103.4" r=".51"/>
<circle cx="239" cy="90.7" r=".51"/>
<circle cx="198.4" cy="166.9" r=".51"/>
<circle cx="279.7" cy="166.9" r=".51"/>
<circle cx="358.4" cy="166.9" r=".51"/>
<circle cx="302.5" cy="95.8" r=".51"/>
<circle cx="297.4" cy="95.8" r=".51"/>
<circle cx="244.1" cy="65.3" r=".51"/>
<circle cx="84.1" cy="60.2" r=".51"/>
<circle cx="246.6" cy="39.9" r=".51"/>
<circle cx="231.4" cy="39.9" r=".51"/>
<circle cx="241.6" cy="37.3" r=".51"/>
<circle cx="358.4" cy="192.3" r=".51"/>
<circle cx="317.7" cy="78" r=".51"/>
<circle cx="279.7" cy="192.3" r=".51"/>
<circle cx="317.7" cy="65.3" r=".51"/>
<circle cx="272" cy="217.7" r=".51"/>
<circle cx="279.7" cy="217.7" r=".51"/>
<circle cx="198.4" cy="192.3" r=".51"/>
<circle cx="317.7" cy="52.6" r=".51"/>
<circle cx="241.6" cy="27.2" r=".51"/>
<circle cx="190.8" cy="217.7" r=".51"/>
<circle cx="198.4" cy="217.7" r=".51"/>
<circle cx="251.7" cy="60.2" r=".51"/>
</g>
<g font-size="3.5">
<text x="4.2" y="291.8">8/20/22</text>
<text x="17" y="291.8">23:31 /Users/changdennis/Drive/Engineering/Projects/Brushless Motor Driver/V3-DRV8300/Circuit/Driver.sch (Sheet: 1/1)</text>
</g>
<g font-size="2.5" fill="#808080">
<text x="239" y="24.6" transform="rotate(-90 239 24.6)">VCC</text>
<text x="293.6" y="33.2">DRV8303DCA</text>
<text x="293.6" y="30.6">IC1</text>
<text x="310.8" y="41.8" transform="rotate(-90 310.8 41.8)">GND</text>
<text x="237.6" y="46.1" transform="rotate(-90 237.6 46.1)">GND</text>
<text x="305" y="45">VCC</text>
<text x="138.1" y="59.6" transform="rotate(-90 138.1 59.6)">GND</text>
<text x="229.5" y="55.8">GND</text>
<text x="140" y="65.3">VCC</text>
<text x="143.1" y="62.1" transform="rotate(-90 143.1 62.1)">GND</text>
<text x="240.2" y="61.3" transform="rotate(-90 240.2 61.3)">GND</text>
<text x="237.6" y="76.5" transform="rotate(-90 237.6 76.5)">GND</text>
<text x="240.2" y="86.7" transform="rotate(-90 240.2 86.7)">GND</text>
<text x="246.4" y="87.4">VCC</text>
<text x="313.3" y="85" transform="rotate(-90 313.3 85)">GND</text>
<text x="310.8" y="95.1" transform="rotate(-90 310.8 95.1)">GNDGND</text>
<text x="48.5" y="98.3">VCC</text>
<text x="314.2" y="96.6">VIN</text>
<text x="42.2" y="102.1" transform="rotate(-90 42.2 102.1)">5VB</text>
<text x="75.1" y="107" transform="rotate(-90 75.1 107)">GND</text>
<text x="260" y="104">GND</text>
<text x="42.2" y="109.7" transform="rotate(-90 42.2 109.7)">5VA</text>
<text x="54.2" y="110.4" transform="rotate(-90 54.2 110.4)">GND</text>
<text x="237.1" y="109.1">GND</text>
<text x="300.6" y="111.6">GND</text>
<text x="277.7" y="116.7">GND</text>
<text x="184.4" y="169.9">IRLR7843</text>
<text x="184.4" y="175">HA</text>
<text x="214.3" y="175.1">GND</text>
<text x="265.7" y="175">IRLR7843</text>
<text x="265.7" y="177.5">HB</text>
<text x="295.5" y="175.1">GND</text>
<text x="344.4" y="175">IRLR7843</text>
<text x="344.4" y="177.5">HC</text>
<text x="374.3" y="175.1">GND</text>
<text x="184.4" y="202.9">IRLR7843</text>
<text x="184.4" y="205.5">LA</text>
<text x="265.7" y="205.5">IRLR7843</text>
<text x="265.7" y="208">LB</text>
<text x="344.4" y="205.5">IRLR7843</text>
<text x="344.4" y="208">LC</text>
<text x="196.9" y="226.5" transform="rotate(-90 196.9 226.5)">R1</text>
<text x="278.1" y="226.5" transform="rotate(-90 278.1 226.5)">R2</text>
<text x="196.5" y="238.6">GND</text>
<text x="277.7" y="238.6">GND</text>
<text x="356.5" y="238.6">GND</text>
<text x="54.9" y="252.2">TP1</text>
<text x="54.9" y="257.3">TP2</text>
<text x="72" y="260.2" transform="rotate(-90 72 260.2)">GND</text>
<text x="267.6" y="272.1" transform="rotate(-90 267.6 272.1)">A</text>
<text x="272.7" y="272.1" transform="rotate(-90 272.7 272.1)">B</text>
<text x="277.8" y="272.1" transform="rotate(-90 277.8 272.1)">C</text>
</g>
<g font-size="2.1" fill="#808080">
<text x="263.4" y="37">1</text>
<text x="263.4" y="39.5">2</text>
<text x="269.3" y="38.1">N_OCTW</text>
<text x="269.3" y="40.6">N_FAULT</text>
<text x="282.9" y="38.1">GND_3</text>
<text x="282.9" y="40.6">GND_2</text>
<text x="294.7" y="37">48</text>
<text x="294.7" y="39.5">47</text>
<text x="263.4" y="42.1">3</text>
<text x="263.4" y="44.6">4</text>
<text x="263.4" y="47.1">5</text>
<text x="269.3" y="43.2">DTC</text>
<text x="269.3" y="45.7">N_SCS</text>
<text x="280.9" y="45.7">VDD_SPI</text>
<text x="282.9" y="43.2">GND_1</text>
<text x="294.7" y="42.1">46</text>
<text x="294.7" y="44.6">45</text>
<text x="294.7" y="47.1">44</text>
<text x="263.4" y="49.7">6</text>
<text x="263.4" y="52.2">7</text>
<text x="269.3" y="48.3">SDI</text>
<text x="269.3" y="50.8">SDO</text>
<text x="269.3" y="53.3">SCLK</text>
<text x="283.2" y="48.3">BST_A</text>
<text x="284.2" y="50.8">GH_A</text>
<text x="284.4" y="53.3">SH_A</text>
<text x="294.7" y="49.7">43</text>
<text x="294.7" y="52.2">42</text>
<text x="83" y="57.3">P$1</text>
<text x="83" y="59.8">P$2</text>
<text x="91.5" y="58.4">PB12</text>
<text x="111.4" y="58.4">GND1</text>
<text x="122" y="57.3">P$21</text>
<text x="122" y="59.8">P$22</text>
<text x="262.2" y="59.8">10</text>
<text x="263.4" y="54.8">8</text>
<text x="263.4" y="57.3">9</text>
<text x="269.3" y="55.9">DC_CAL</text>
<text x="269.3" y="58.4">GVDD</text>
<text x="284.5" y="55.9">GL_A</text>
<text x="284.8" y="58.4">SL_A</text>
<text x="294.7" y="54.8">41</text>
<text x="294.7" y="57.3">40</text>
<text x="294.7" y="59.8">39</text>
<text x="83" y="62.4">P$3</text>
<text x="83" y="64.9">P$4</text>
<text x="91.5" y="61">PB13</text>
<text x="91.5" y="63.5">PB14</text>
<text x="112.6" y="61">GND</text>
<text x="112.9" y="63.5">3.3V</text>
<text x="122" y="62.4">P$23</text>
<text x="122" y="64.9">P$24</text>
<text x="262.2" y="64.9">12</text>
<text x="262.4" y="62.4">11</text>
<text x="269.3" y="61">CP1</text>
<text x="269.3" y="63.5">CP2</text>
<text x="283.2" y="61">BST_B</text>
<text x="284.2" y="63.5">GH_B</text>
<text x="294.7" y="62.4">38</text>
<text x="294.7" y="64.9">37</text>
<text x="83" y="67.5">P$5</text>
<text x="83" y="70">P$6</text>
<text x="91.5" y="66">PB15</text>
<text x="91.5" y="68.6">PA8</text>
<text x="91.5" y="71.1">PA9</text>
<text x="110.2" y="66">RESET</text>
<text x="112.1" y="71.1">PB10</text>
<text x="112.2" y="68.6">PB11</text>
<text x="122" y="67.5">P$25</text>
<text x="122" y="70">P$26</text>
<text x="262.2" y="67.5">13</text>
<text x="262.2" y="70">14</text>
<text x="269.3" y="66">EN_GATE</text>
<text x="269.3" y="68.6">INH_A</text>
<text x="269.3" y="71.1">INL_A</text>
<text x="284.4" y="66">SH_B</text>
<text x="284.5" y="68.6">GL_B</text>
<text x="284.8" y="71.1">SL_B</text>
<text x="294.7" y="67.5">36</text>
<text x="294.7" y="70">35</text>
<text x="83" y="72.5">P$7</text>
<text x="83" y="75.1">P$8</text>
<text x="83" y="77.6">P$9</text>
<text x="91.5" y="73.7">PA10</text>
<text x="91.5" y="76.2">PA11</text>
<text x="113.3" y="73.7">PB1</text>
<text x="113.3" y="76.2">PB0</text>
<text x="122" y="72.5">P$27</text>
<text x="122" y="75.1">P$28</text>
<text x="122" y="77.6">P$29</text>
<text x="262.2" y="72.5">15</text>
<text x="262.2" y="75.1">16</text>
<text x="262.2" y="77.6">17</text>
<text x="269.3" y="73.7">INH_B</text>
<text x="269.3" y="76.2">INL_B</text>
<text x="283.1" y="73.7">BST_C</text>
<text x="284.1" y="76.2">GH_C</text>
<text x="294.7" y="72.5">34</text>
<text x="294.7" y="75.1">33</text>
<text x="294.7" y="77.6">32</text>
<text x="81.8" y="80.2">P$10</text>
<text x="82" y="82.7">P$11</text>
<text x="91.5" y="78.7">PA12</text>
<text x="91.5" y="81.3">PA15</text>
<text x="91.5" y="83.8">PB3</text>
<text x="113.4" y="78.7">PA7</text>
<text x="113.4" y="81.3">PA6</text>
<text x="113.4" y="83.8">PA5</text>
<text x="122" y="80.2">P$30</text>
<text x="122" y="82.7">P$31</text>
<text x="262.2" y="80.2">18</text>
<text x="262.2" y="82.7">19</text>
<text x="269.3" y="78.7">INH_C</text>
<text x="269.3" y="81.3">INL_C</text>
<text x="269.3" y="83.8">DVDD</text>
<text x="284.3" y="78.7">SH_C</text>
<text x="284.4" y="81.3">GL_C</text>
<text x="284.7" y="83.8">SL_C</text>
<text x="294.7" y="80.2">31</text>
<text x="294.7" y="82.7">30</text>
<text x="81.8" y="85.2">P$12</text>
<text x="81.8" y="87.8">P$13</text>
<text x="91.5" y="86.4">PB4</text>
<text x="91.5" y="88.9">PB5</text>
<text x="113.4" y="86.4">PA4</text>
<text x="113.4" y="88.9">PA3</text>
<text x="122" y="85.2">P$32</text>
<text x="122" y="87.8">P$33</text>
<text x="262.2" y="85.2">20</text>
<text x="262.2" y="87.8">21</text>
<text x="269.3" y="86.4">REF</text>
<text x="269.3" y="88.9">SO1</text>
<text x="285.9" y="86.4">SN1</text>
<text x="286" y="88.9">SP1</text>
<text x="294.7" y="85.2">29</text>
<text x="294.7" y="87.8">28</text>
<text x="81.8" y="90.3">P$14</text>
<text x="81.8" y="92.9">P$15</text>
<text x="81.8" y="95.4">P$16</text>
<text x="91.5" y="91.4">PB6</text>
<text x="91.5" y="94">PB7</text>
<text x="113.4" y="91.4">PA2</text>
<text x="113.4" y="94">PA1</text>
<text x="122" y="90.3">P$34</text>
<text x="122" y="92.9">P$35</text>
<text x="122" y="95.4">P$36</text>
<text x="262.2" y="90.3">22</text>
<text x="262.2" y="92.9">23</text>
<text x="262.2" y="95.4">24</text>
<text x="269.3" y="91.4">SO2</text>
<text x="269.3" y="94">AVDD</text>
<text x="285.9" y="91.4">SN2</text>
<text x="286" y="94">SP2</text>
<text x="294.7" y="90.3">27</text>
<text x="294.7" y="92.9">26</text>
<text x="294.7" y="95.4">25</text>
<text x="81.8" y="97.9">P$17</text>
<text x="81.8" y="100.5">P$18</text>
<text x="91.5" y="96.5">PB8</text>
<text x="91.5" y="99.1">PB9</text>
<text x="91.5" y="101.6">5V</text>
<text x="112" y="99.1">PC15</text>
<text x="112" y="101.6">PC14</text>
<text x="113.4" y="96.5">PA0</text>
<text x="122" y="97.9">P$37</text>
<text x="122" y="100.5">P$38</text>
<text x="269.3" y="96.5">AGND</text>
<text x="280.4" y="101" transform="rotate(-90 280.4 101)">EP</text>
<text x="284.1" y="96.5">PVDD</text>
<text x="81.8" y="103">P$19</text>
<text x="81.8" y="105.6">P$20</text>
<text x="91.5" y="104.1">GND2</text>
<text x="91.5" y="106.7">3.3V1</text>
<text x="111.9" y="106.7">VBAT</text>
<text x="112" y="104.1">PC13</text>
<text x="122" y="103">P$39</text>
<text x="122" y="105.6">P$40</text>
<text x="279.3" y="108.1" transform="rotate(-90 279.3 108.1)">49</text>
</g>
<g font-size="1.8" fill="#808080">
<text x="223.2" y="40.5">PB13</text>
<text x="233.4" y="38">PB14</text>
<text x="254.8" y="45.6">PA4</text>
<text x="252.3" y="51.3" transform="rotate(-90 252.3 51.3)">PB4</text>
<text x="254.8" y="48.1">PA7</text>
<text x="254.8" y="50.7">PA6</text>
<text x="254.8" y="53.2">PA5</text>
<text x="301.2" y="50.7">GH_A</text>
<text x="321.6" y="53.2">SH_A</text>
<text x="73.4" y="58.3">PB12</text>
<text x="301.2" y="55.8">GL_A</text>
<text x="301.2" y="58.3">SN1</text>
<text x="73.4" y="60.8">PB13</text>
<text x="73.4" y="63.4">PB14</text>
<text x="73.4" y="65.9">PB15</text>
<text x="235.9" y="65.9">PB12</text>
<text x="301.2" y="63.4">GH_B</text>
<text x="321.6" y="65.9">SH_B</text>
<text x="74.5" y="68.5">PA8</text>
<text x="74.5" y="71">PA9</text>
<text x="131.1" y="68.5">PB11</text>
<text x="131.1" y="71">PB10</text>
<text x="254.8" y="68.5">PA8</text>
<text x="254.8" y="71">PA9</text>
<text x="301.2" y="71">SN2</text>
<text x="301.2" y="68.5">GL_B</text>
<text x="73.5" y="73.5">PA10</text>
<text x="73.7" y="76.1">PA11</text>
<text x="131.1" y="73.5">PB1</text>
<text x="131.1" y="76.1">PB0</text>
<text x="253.8" y="73.5">PA10</text>
<text x="254.7" y="76.1">PB6</text>
<text x="301.2" y="76.1">GH_C</text>
<text x="73.5" y="78.6">PA12</text>
<text x="73.5" y="81.2">PA15</text>
<text x="74.4" y="83.7">PB3</text>
<text x="131.1" y="78.6">PA7</text>
<text x="131.1" y="81.2">PA6</text>
<text x="131.1" y="83.7">PA5</text>
<text x="254.7" y="78.6">PB7</text>
<text x="254.7" y="81.2">PB8</text>
<text x="301.2" y="81.2">GL_C</text>
<text x="321.6" y="78.6">SH_C</text>
<text x="74.4" y="86.2">PB4</text>
<text x="74.4" y="88.8">PB5</text>
<text x="131.1" y="86.2">PA4</text>
<text x="131.1" y="88.8">PA3</text>
<text x="231.8" y="88.8">PB1</text>
<text x="301.2" y="86.2">SN1</text>
<text x="74.4" y="91.3">PB6</text>
<text x="74.4" y="93.8">PB7</text>
<text x="131.1" y="91.3">PA2</text>
<text x="131.1" y="93.8">PA1</text>
<text x="231.8" y="91.3">PB0</text>
<text x="301.2" y="91.3">SN2</text>
<text x="74.4" y="96.4">PB8</text>
<text x="74.4" y="98.9">PB9</text>
<text x="131.1" y="96.4">PA0</text>
<text x="131.1" y="98.9">PC15</text>
<text x="131.1" y="101.5">PC14</text>
<text x="131.1" y="104">PC13</text>
<text x="199" y="163.1" transform="rotate(-90 199 163.1)">VIN</text>
<text x="280.3" y="163.1" transform="rotate(-90 280.3 163.1)">VIN</text>
<text x="359" y="163.1" transform="rotate(-90 359 163.1)">VIN</text>
<text x="179.6" y="177.7">GH_A</text>
<text x="260.8" y="177.7">GH_B</text>
<text x="339.5" y="177.7">GH_C</text>
<text x="179.8" y="192.9">SH_A</text>
<text x="261" y="192.9">SH_B</text>
<text x="339.7" y="192.9">SH_C</text>
<text x="179.9" y="208.1">GL_A</text>
<text x="261.1" y="208.1">GL_B</text>
<text x="339.8" y="208.1">GL_C</text>
<text x="181" y="218.3">SN1</text>
<text x="262.2" y="218.3">SN2</text>
<text x="340.5" y="218.3">GND</text>
<text x="67.6" y="253.8">VIN</text>
</g>
</svg>
